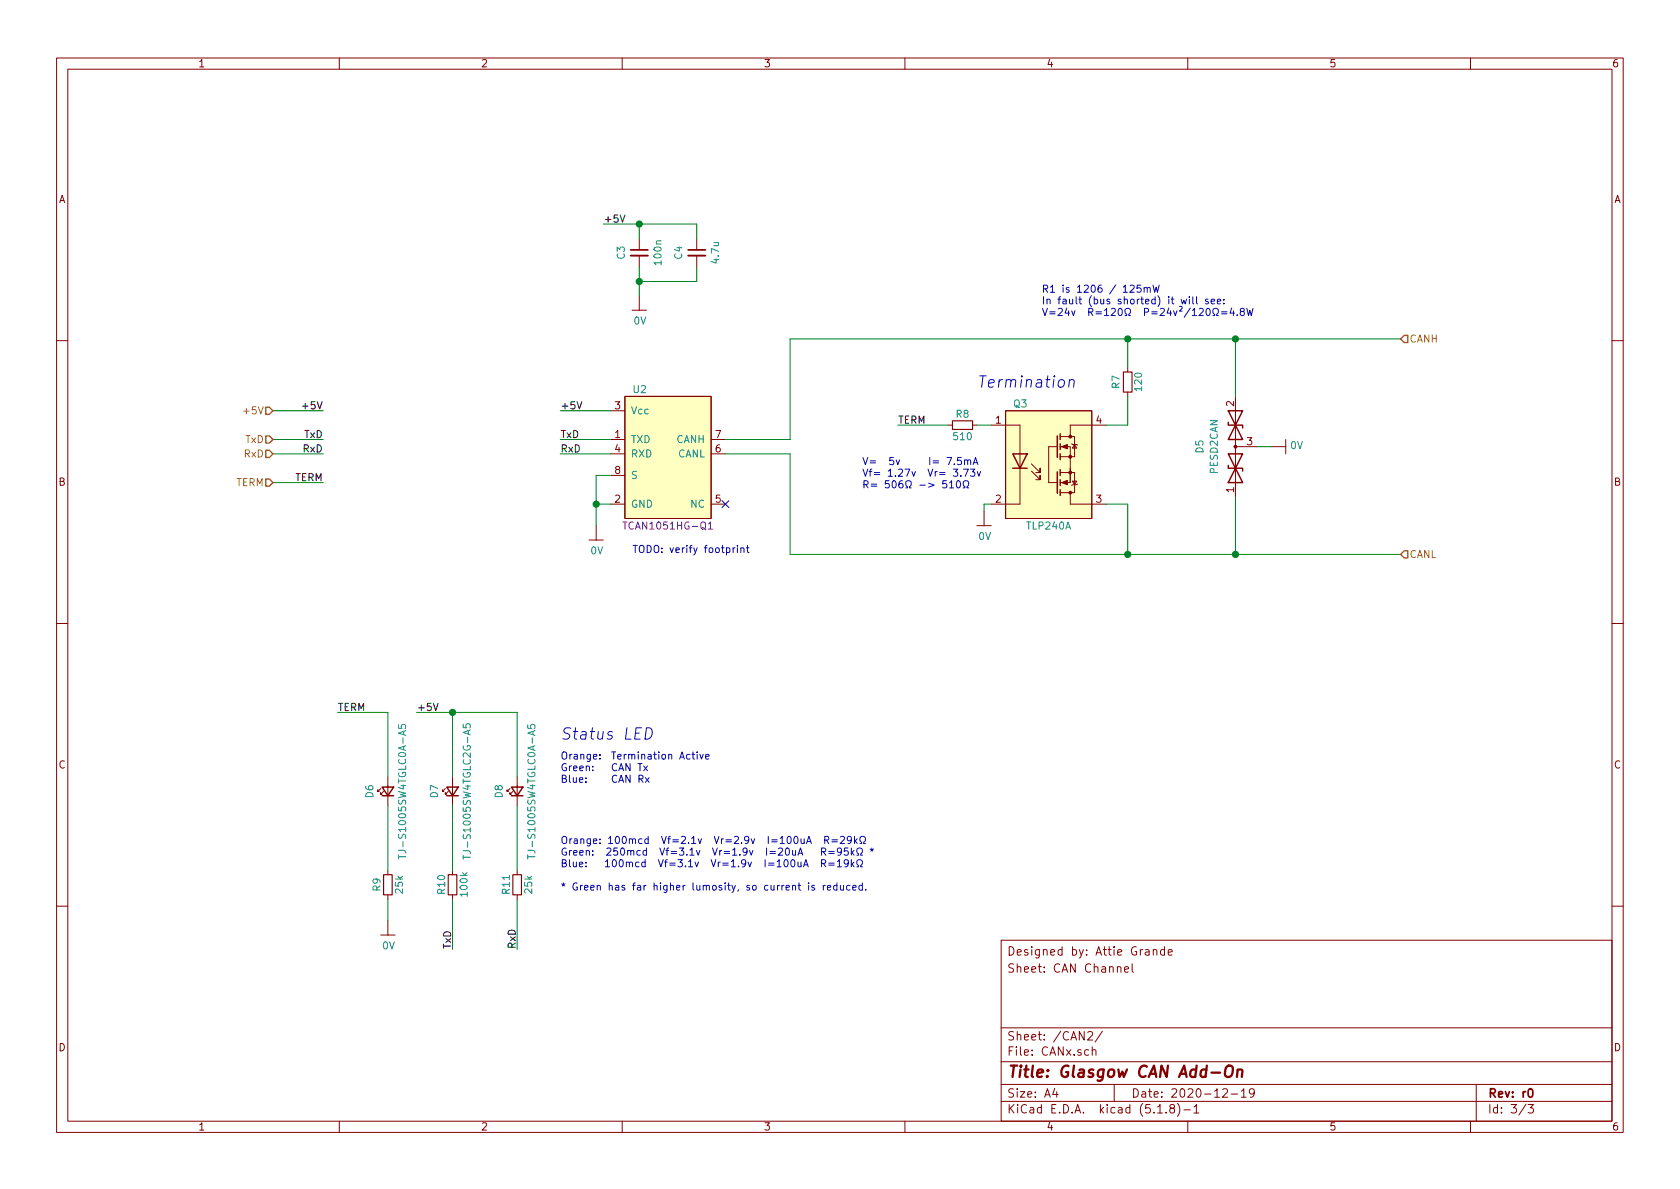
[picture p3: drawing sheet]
<svg xmlns="http://www.w3.org/2000/svg" width="297mm" height="210mm" viewBox="0 0 297 210" stroke-linecap="round" stroke-linejoin="round" font-family="sans-serif">
<g fill="none" stroke="#840000" stroke-width=".18">
<path d="M10 10.3h277v189.9h-277zM12 12.2h273v186.1h-273zM60 10.3v1.9M110 10.3v1.9M160 10.3v1.9M210 10.3v1.9M260 10.3v1.9M111.8 54.9h2.5M113 42.2v2M113 45.2v2M113 52.3v2.6M123.2 42.2v2"/>
<path d="M123.2 45.2v2M10 60.2h2M107.9 77.7h2.6M107.9 72.6h2.6M110.5 70.1h15.2v21.6h-15.2zM125.7 77.7h2.6M167.6 75.2h.8M172 75.2h.7M175.3 75.2h5v13.9h-5M177.8 72.6h15.2v19.1h-15.2zM186.9 79h-1.5v6.3h1.5M187.5 79h1.7v6.3"/>
<path d="M187.5 77.2h2.5v3.6h-2.5M189.5 78.5l.1 .1h.8l.1 .1M190 78.6l.4 .6h-.8zM195.6 75.2h-6.4v2M199.4 65v.8M199.4 69.3v.8M218.4 79h3.8M218.4 70.1v17.8M224.8 79h2.5M227.3 77.7v2.6M285 60.2h2M104.1 95.5h2.6"/>
<path d="M105.4 93v2.5M107.9 89.1h2.6M107.9 80.3h2.6M107.9 84.1h2.6M125.7 89.1h2.6M125.7 80.3h2.6M172.7 93h2.6M174 90.4v2.6M182.4 83.3l1.5 1.5v-.7v.7h-.8M182.4 82l1.5 1.6v-.8v.8h-.8M187.5 83.6h2.5v3.5h-2.5M189.2 82.8v2.5h-1.7"/>
<path d="M189.2 87.1v2h6.4M189.6 85.1h.8l-.4 .6zM190.5 85.6l-.1 .1h-.8l-.1 .1M10 110.3h2M285 110.3h2M67.3 139.4l-.5 .5v-.2v.2h.3M67.8 139.9l-.5 .6v-.3v.3h.3M68.6 137.4v5.1M78.7 139.4l-.5 .5v-.2v.2h.3M79.2 139.9l-.5 .6v-.3v.3h.3M80 137.4v5.1M90.2 139.4l-.5 .5v-.2v.2h.2"/>
<path d="M90.7 139.9l-.5 .6v-.3v.3h.2M91.4 137.4v5.1M68.6 153.9v.8M68.6 158.2v.8M80 153.9v.8M80 158.2v.8M91.4 153.9v.8M91.4 158.2v.8M10 160.2h2M67.3 165.3h2.5M68.6 162.8v2.5M177 166.3h108v32h-108z"/>
<path d="M197.6 171.1v-.1a.37 .37 0 0 1 .6 .1v.8M198.8 171.4l.7-.1v-.3l-.4-.1-.3 .2 .1 .8h.6M200.2 170.4v1.3l.2 .2M202.5 168h.6l.1 .9M203.2 168.3h-.5l-.2 .2 .2 .4 .5-.1M203.9 168h.1a.37 .37 0 0 1 .5 .1v.8M203.9 167.9v1M205.9 168l-.4-.1-.3 .3 .1 .6 .2 .1 .4-.1M205.9 167.4v1.5M206.6 168.4l.7-.1-.1-.3-.4-.1-.2 .2v.7h.6M285 160.2h2M60 198.3v1.9"/>
<path d="M110 198.3v1.9M160 198.3v1.9M177 194.8h108M177 191.8h108M177 187.8h108M177 181.8h108M186.5 192.5l-.4 1h1M186.8 193v1M192.3 182.6l.3-.2h.3l.3 .4-.9 1.1h.9M192.5 185.7l-.5-.1-.2 .3v.6l.2 .1 .5-.1M193.1 185.7h.1a.37 .37 0 0 1 .6 .1v.8M193.1 185.1v1.5"/>
<path d="M194.9 182.3l-1.3 2M197 191.8v3M204.7 196.8h.8M206.2 196.7v.1M207.1 196l-.3-.3 .2-.3a.48 .48 0 0 1 .6 .1l-.1 .4a.52 .52 0 0 0-.6 .2 .52 .52 0 0 0 .1 .6l.4 .1 .2-.1 .1-.4-.3-.3M208.2 195.1a1.71 1.71 0 0 1 0 2.3M209.3 196.3h1.2M210 198.3v1.9M211.1 195.8l.4-.5v1.5M211.1 196.8h.9M216.2 192.7l.2-.2h.4l.2 .5-.9 1h.9M217.7 193.5h1.1"/>
<path d="M219.5 193l.4-.5v1.5M219.5 194h.8M221.8 193.2l-.3 .3h-.3l-.3-.3v-.4l.2-.2 .4-.1 .2 .2a1.13 1.13 0 0 1-.2 1.2l-.4 .1M260 198.3v1.9M261 191.8v6.5M269.8 195.2l-1.2 2M270.2 195.3h.9l-.5 .6 .4 .1v.7l-.2 .1-.6-.1"/>
</g>
<path d="M111.5 44.2h3.1M121.7 44.2h3M270.3 192.7l.4-.2a.94 .94 0 0 1 0 1.5l-.5-.3v-.6z" fill="none" stroke="#840000" stroke-width=".3"/>
<path d="M216.8 188.7a.69 .69 0 0 1 1.2 0 1.49 1.49 0 0 1-.7 1.7l-.5-.1a1.41 1.41 0 0 1 0-1.6zM218.8 189.3a.52 .52 0 0 1 .9 .1l-.1 1M218.8 189.1l-.1 1.3" fill="none" stroke="#840000" stroke-width=".41"/>
<path d="M168.4 74.4h3.6v1.5h-3.6zM198.6 65.8h1.6v3.5h-1.6zM67.8 154.7h1.5v3.5h-1.5zM79.2 154.7h1.6v3.5h-1.6zM90.7 154.7h1.5v3.5h-1.5z" fill="none" stroke="#840000" stroke-width=".2"/>
<g fill="none" stroke="#840000" stroke-width=".25">
<path d="M186.9 77.1v3.8M187.5 76.7v1M187.5 78.5v1M217.2 74.7v.5h2.5v.5M217.2 72.6l2.5 5.1h-2.5l2.5-5.1zM179.1 80.3h2.5l-1.3 2.5zM179.1 82.8h2.5M186.9 83.4v3.8M187.5 80.3v1M187.5 83.1v1M187.5 84.8v1M187.5 86.6v1"/>
<path d="M217.2 82.3v.5h2.5v.5M217.2 80.3l2.5 5h-2.5l2.5-5zM67.6 139.2h2l-1 1.5zM79 139.2h2l-1 1.5zM90.4 139.2h2.1l-1.1 1.5zM67.6 140.7h2M79 140.7h2M90.4 140.7h2.1"/>
</g>
<path d="M70.5 128.2v.6h.6l-.2-.2 .2-.4h.5l.1 .2-.1 .4M81.9 128.1v.6h.6l-.1-.5 .2-.2h.3l.3 .2-.2 .5M93.3 128.2v.6h.6l-.1-.2 .1-.4h.6l.1 .2-.1 .4M70.5 151.1v.8M70.5 151.5h1.2M81.9 151.2v.7M81.9 151.6h1.3M93.3 151.5h1.3M93.3 151.1v.8" fill="none" stroke="#008484" stroke-width=".18"/>
<path d="M111.5 45.2h3.1M121.7 45.2h3" fill="none" stroke="#840000" stroke-width=".33"/>
<g fill="#ffffc2" stroke="#ffffc2" stroke-width=".18">
<path d="M177.8 72.6h15.2v19.1h-15.2z"/>
<path d="M110.5 70.1h15.2v21.6h-15.2z"/>
</g>
<g fill="#840000" stroke="#840000" stroke-width=".18">
<path d="M187.7 85.3l1-.3v.7z"/>
<path d="M187.7 79l1-.4v.8z"/>
<circle cx="189.2" cy="87.1" r=".25"/>
<circle cx="189.2" cy="83.6" r=".25"/>
<circle cx="189.2" cy="80.8" r=".25"/>
<circle cx="189.2" cy="77.2" r=".25"/>
<circle cx="218.4" cy="79" r=".25"/>
</g>
<path d="M110.1 92.3h.7M125.2 92.7l.4-.4v1.3M125.2 93.6h.8" fill="none" stroke="#840084" stroke-width=".18"/>
<g fill="none" stroke="#008400" stroke-width=".18">
<path d="M106.7 39.6h16.5v2.6M113 39.6v2.6M113 47.2v5.1M123.2 47.2v2.6h-10.2M199.4 59.9v5.1M218.4 59.9v10.2M247.6 59.9h-107.9v17.8h-11.4M48.3 77.7h8.8M48.3 72.6h8.8M99.1 77.7h8.8M99.1 72.6h8.8M158.7 75.2h8.9"/>
<path d="M172.7 75.2h2.6M199.4 70.1v5.1h-3.8M222.2 79h2.6M48.3 80.3h8.8M48.3 85.3h8.8M99.1 80.3h8.8M105.4 89.1h2.5M107.9 84.1h-2.5v8.9M128.3 80.3h11.4v17.7h107.9M175.3 89.1h-1.3v1.3M195.6 89.1h3.8v8.9M218.4 87.9v10.1"/>
<path d="M59.7 126h8.9v11.4M73.7 126h17.7v11.4M80 126v11.4M68.6 142.5v11.4M68.6 159v3.8M80 142.5v11.4M80 159v8.9M91.4 142.5v11.4M91.4 159v8.9"/>
</g>
<path d="M248.3 59.3h.6v1.3h-.6l-.7-.7zM47 79.6h.6l.7 .7-.7 .6h-.6zM47 77.1h.6l.7 .6-.7 .7h-.6zM47 72h.6l.7 .6-.7 .7h-.6zM47 84.7h.6l.7 .6-.7 .7h-.6zM248.3 97.4h.6v1.3h-.6l-.7-.7z" fill="none" stroke="#848400" stroke-width=".25"/>
<path d="M109.7 38l.4 1.3 .4-1.3M102 71l.4 1.3 .5-1.3M76.6 124.4l.4 1.2 .5-1.2" fill="none" stroke="#000" stroke-width=".18"/>
<g fill="none" stroke="#0000c2" stroke-width=".18">
<path d="M201.7 50.4h-.6l-.1 .6 .2-.1 .5 .1v.6l-.2 .1-.5-.1M202.3 51l.2-.2 .3 .1v.8M202.3 50.8v.9M202.8 51l.2-.2 .3 .1 .1 .8M203.9 50.4l.3 1.3 .2-.9 .2 .9 .4-1.3M208.8 52.9l.3 .8 .2-.6 .2 .6 .3-.8M210.3 52.5v.1M210.3 52.9v.8M210.8 55.8h.8M210.9 52.5v1.1l.2 .1M211.6 52.5v1.1l.1 .1M212 54.7l.5-.2 .3 .4-.1 .2-.7 .7h.8"/>
<path d="M213.4 54.7l.1-.2a.67 .67 0 0 1 .5 .7 .67 .67 0 0 1-.5 .6l-.3-.5zM213.6 53l-.3-.1-.2 .2 .1 .2 .4 .1v.3h-.5M214.1 53.3l.7-.1-.1-.2-.4-.1-.2 .2 .1 .6h.5M214.5 55.8h.3v-.2a.54 .54 0 0 1-.3-.8 .54 .54 0 0 1 .7-.2 .59 .59 0 0 1-.1 1v.2h.3M215.2 53.3l.6-.1v-.2l-.4-.1-.2 .2 .1 .6h.5M216 55.1h.9M216 55.5h.9M216.4 53.6v.1M216.4 53v.1M217.8 54.5l-.3 .9h.8M218.1 55v.8M218.7 55.7v.1"/>
<path d="M219.5 55.1l-.2-.3 .2-.3h.3l.2 .2v.3l-.6 .1-.1 .2v.3l.2 .2h.3l.2-.2v-.4l-.2-.1M220.4 54.5l.4 1.3 .2-.9 .2 .9 .3-1.3M189.1 67.3a.5 .5 0 0 1 .8 .1l-.1 1.1M189.1 67.1l-.1 1.4M129.6 96.9v.8M130 96.9h-.3l-.1 .2M130.4 96.4v.2M130.4 96.9v.8M131 97l.2-.1h.3v.8M131 96.9v.8M132 96.9h.4M132.2 96.4v1.1l.2 .2"/>
<path d="M158.4 81.3l.3 .9 .4-.9M164.2 85.4l1 .4-1 .4M164.4 80.9v1.3M165 81.5h.9M165 81.9h.9M167.3 85h-.6v.6l.5-.1 .2 .2v.3l-.2 .3-.5-.1M167.4 80.9h.8l-.5 1.3M167.9 85.4l.3-.4v1.3M167.9 86.3h.7M168.6 83h.7l-.4 .4 .4 .2v.4l-.2 .2-.5-.1M168.7 82v.2M169.2 85.1l.2-.1a.67 .67 0 0 1 .4 .6 .67 .67 0 0 1-.4 .7l-.3-.5z"/>
<path d="M169.9 84.1v.1M170 80.9h-.7v.6l.2-.1 .5 .1v.5l-.3 .2-.4-.2M170.3 86.3h.3v-.3a.54 .54 0 0 1-.3-.7 .54 .54 0 0 1 .8-.2 .59 .59 0 0 1-.1 .9v.3h.3M170.4 83h.8l-.5 1.2M170.5 81.5l.2-.2 .3 .1 .1 .8M170.5 81.3v.9M171.1 81.5l.2-.2 .3 .1v.8M171.6 83h.8l-.5 .4 .4 .2 .1 .4-.3 .2-.5-.1M172.1 82.2l.4-1.3 .4 1.3M172.2 81.8h.6M172.8 83.4l.3 .8 .3-.8M103.6 138.2v.1"/>
<path d="M103.6 137.6v.1M106.1 134.1v.1M106.1 133.4v.2M114.3 128.7h.5a1.09 1.09 0 0 1 .5 1.1 1.09 1.09 0 0 1-.8 .9h-.5zM123.3 133v.1M123.3 133.4v.8M123.7 133.4l.3 .8 .3-.8M124.8 133.8l.6-.1-.1-.3h-.4l-.1 .2v.6h.5M103.6 153.2v.1M103.6 152.5v.1M140 152.1l.1-.1a.69 .69 0 0 1 .5 .6 .69 .69 0 0 1-.5 .7l-.2-.2-.1-.3zM140.5 148l.2-.1a.67 .67 0 0 1 .4 .6 .67 .67 0 0 1-.4 .7l-.3-.5z"/>
<path d="M141.1 151.2l.4-1.2 .4 1.2M141.1 152.4v.8l.4 .1 .1-.1M141.2 150.9h.6M141.6 148.3l.1 .8 .3 .1 .2-.2M141.6 152.4v.9M142.1 153.3l.4-1.3 .4 1.3M142.2 148.3v.9M142.2 152.9h.6M142.6 149.2l.4-1.3 .5 1.3M142.7 148.8h.6M143 156.1v.2M143 156.6v.8"/>
<path d="M144 156.6h-.3l-.2 .1 .1 .2 .4 .1v.3h-.5M145.3 150.6h.6l.1-.2-.1-.3-.2-.1h-.4v1.2M145.3 152.7l.6-.1 .1-.2-.1-.3-.2-.1h-.4v1.3M145.6 150.6l.4 .6M145.6 152.7l.4 .6M145.6 156.6v.8M145.8 148.6l.7-.1v-.5l-.2-.1h-.5v1.3M145.9 156.6l-.3 .2M146.1 148.6l.4 .6M146.3 157l.6-.1-.1-.3h-.3l-.2 .1 .1 .6h.4M146.5 150.6h1M146.5 150.9h1"/>
<path d="M146.5 152.6h1M146.5 153h1M147.1 148.5h1M147.1 148.9h1M148 156.6h-.4l-.2 .2 .1 .5h.5M148 156.1v1.3M148.1 152.4l.3-.4v1.3M148.1 153.3h.7M148.6 148l.5-.1 .2 .4-.8 .9h.8M148.6 156.6v.7l.3 .1 .2-.1M148.8 150.5l-.3 .2h-.3l-.1-.2v-.4l.2-.1h.2l.3 .2a.97 .97 0 0 1-.3 1h-.3M149.1 156.6v.8"/>
<path d="M149.9 150h-.6v.6l.1-.2 .5 .2v.5l-.2 .1-.4-.1M150 152.6l-.3 .2-.3-.1-.1-.1v-.3l.2-.3h.2l.3 .3a.88 .88 0 0 1-.3 .9l-.3 .1M150.3 156.6h-.4l-.2 .2 .1 .5h.5M150.5 148.5l-.2 .2h-.3l-.2-.2 .1-.5 .1-.1h.3l.2 .3a.97 .97 0 0 1-.2 .9l-.4 .1M150.5 150v1.2M150.5 152v1.3M150.6 150.7l.4 .5M150.6 152.8l.4 .5M150.8 157l.6-.1-.1-.3h-.3l-.2 .1v.6h.5M151 150.4l-.5 .5M151 152.4l-.5 .5M151.1 147.9v1.3"/>
<path d="M151.2 148.7l.4 .5M151.5 151.2h.3v-.2a.55 .55 0 0 1-.3-.8 .55 .55 0 0 1 .9-.1 .6 .6 0 0 1-.2 .9v.2h.3M151.5 153.3h.3v-.2a.55 .55 0 0 1-.3-.9 .55 .55 0 0 1 .9 0 .6 .6 0 0 1-.2 .9v.2h.3M151.6 148.3l-.5 .5M152 149.2h.3v-.3a.54 .54 0 0 1-.2-.7 .54 .54 0 0 1 .7-.2 .59 .59 0 0 1-.1 .9v.3h.3M152.5 156.6h-.4l-.2 .2 .1 .5h.5M152.5 156.1v1.3M153.1 157.3v.1M153.8 150.1l.4 .2 .3-.2M154 150.5l.2-.2 .1 .2M154.2 150v.3"/>
</g>
<g fill="#008400" stroke="#008400" stroke-width=".25">
<circle cx="199.4" cy="59.9" r=".51"/>
<circle cx="199.4" cy="98" r=".51"/>
<circle cx="113" cy="39.6" r=".51"/>
<circle cx="218.4" cy="59.9" r=".51"/>
<circle cx="80" cy="126" r=".51"/>
<circle cx="218.4" cy="98" r=".51"/>
<circle cx="113" cy="49.8" r=".51"/>
<circle cx="105.4" cy="89.1" r=".51"/>
</g>
<path d="M127.7 88.5l1.2 1.3M128.9 88.5l-1.2 1.3" fill="none" stroke="#000084" stroke-width=".18"/>
<g font-size="2.8" fill="#0000c2">
<text x="172.7" y="68.6">Termination</text>
<text x="99.1" y="130.8">Status LED</text>
</g>
<text font-size="2.8" fill="#840000" x="178" y="190.5">Title: Glasgow CAN Add-On</text>
<g font-size="2.1" fill="#840000">
<text x="178" y="172">Sheet: CAN Channel</text>
<text x="178" y="169">Designed by: Attie Grande</text>
<text x="178" y="184">Sheet: /CAN2/</text>
<text x="178" y="186.7">File: CANx.sch</text>
<text x="178" y="196.9">KiCad E.D.A. kicad (5.1.8)-1</text>
<text x="178" y="194.1">Size: A4</text>
<text x="200" y="194.1">Date: 2020-12-19</text>
<text x="263" y="194.1">Rev: r0</text>
<text x="263" y="196.9">Id: 3/3</text>
</g>
<g font-size="1.8" fill="#840000">
<text x="35" y="11.9">1</text>
<text x="85" y="11.9">2</text>
<text x="135" y="11.9">3</text>
<text x="185" y="11.9">4</text>
<text x="235" y="11.9">5</text>
<text x="285" y="11.9">6</text>
<text x="10.4" y="35.9">A</text>
<text x="285.4" y="35.9">A</text>
<text x="218.2" y="71.9" transform="rotate(-90 218.2 71.9)">2</text>
<text x="108.7" y="77.5">1</text>
<text x="108.7" y="72.4">3</text>
<text x="126.5" y="77.5">7</text>
<text x="176" y="74.9">1</text>
<text x="193.8" y="74.9">4</text>
<text x="108.7" y="80">4</text>
<text x="108.7" y="83.8">8</text>
<text x="126.5" y="80">6</text>
<text x="220.5" y="78.7">3</text>
<text x="10.4" y="85.9">B</text>
<text x="108.7" y="88.9">2</text>
<text x="126.5" y="88.9">5</text>
<text x="176" y="88.9">2</text>
<text x="193.8" y="88.9">3</text>
<text x="218.2" y="87.1" transform="rotate(-90 218.2 87.1)">1</text>
<text x="285.4" y="85.9">B</text>
<text x="10.4" y="135.9">C</text>
<text x="285.4" y="135.9">C</text>
<text x="10.4" y="185.9">D</text>
<text x="285.4" y="185.9">D</text>
<text x="35" y="199.9">1</text>
<text x="85" y="199.9">2</text>
<text x="135" y="199.9">3</text>
<text x="185" y="199.9">4</text>
<text x="235" y="199.9">5</text>
<text x="285" y="199.9">6</text>
</g>
<g font-size="1.8">
<text x="106.7" y="39.4">+5V</text>
<text x="53.8" y="77.5">TxD</text>
<text x="53.9" y="72.4">+5V</text>
<text x="99.1" y="72.4">+5V</text>
<text x="99.1" y="77.5">TxD</text>
<text x="158.7" y="74.9">TERM</text>
<text x="53.6" y="80">RxD</text>
<text x="99.1" y="80">RxD</text>
<text x="52.1" y="85.1">TERM</text>
<text x="59.7" y="125.7">TERM</text>
<text x="73.7" y="125.7">+5V</text>
<text x="79.8" y="167.9" transform="rotate(-90 79.8 167.9)">TxD</text>
<text x="91.2" y="167.9" transform="rotate(-90 91.2 167.9)">RxD</text>
</g>
<g font-size="1.8" fill="#008484">
<text x="110.5" y="45.8" transform="rotate(-90 110.5 45.8)">C3</text>
<text x="117" y="46.7" transform="rotate(-90 117 46.7)">100n</text>
<text x="120.6" y="45.8" transform="rotate(-90 120.6 45.8)">C4</text>
<text x="127.1" y="46.5" transform="rotate(-90 127.1 46.5)">4.7u</text>
<text x="112.1" y="57.4">0V</text>
<text x="112" y="69.5">U2</text>
<text x="198" y="68.7" transform="rotate(-90 198 68.7)">R7</text>
<text x="201.9" y="69" transform="rotate(-90 201.9 69)">120</text>
<text x="111.5" y="73.3">Vcc</text>
<text x="168.7" y="77.8">510</text>
<text x="169.1" y="73.9">R8</text>
<text x="179.2" y="72.1">Q3</text>
<text x="111.5" y="78.4">TXD</text>
<text x="111.5" y="80.9">RXD</text>
<text x="119.6" y="78.4">CANH</text>
<text x="119.8" y="80.9">CANL</text>
<text x="212.8" y="80.1" transform="rotate(-90 212.8 80.1)">D5</text>
<text x="215.3" y="83.8" transform="rotate(-90 215.3 83.8)">PESD2CAN</text>
<text x="228.2" y="79.4">0V</text>
<text x="111.5" y="89.8">GND</text>
<text x="111.5" y="84.7">S</text>
<text x="122.1" y="89.8">NC</text>
<text x="173.1" y="95.5">0V</text>
<text x="181.6" y="93.6">TLP240A</text>
<text x="104.5" y="98">0V</text>
<text x="66" y="141.1" transform="rotate(-90 66 141.1)">D6</text>
<text x="77.4" y="141.1" transform="rotate(-90 77.4 141.1)">D7</text>
<text x="88.9" y="141.1" transform="rotate(-90 88.9 141.1)">D8</text>
<text x="71.8" y="150.7" transform="rotate(-90 71.8 150.7)">TJ-S1005SW4TGLC0A-A5</text>
<text x="83.2" y="150.7" transform="rotate(-90 83.2 150.7)">TJ-S1005SW4TGLC2G-A5</text>
<text x="94.7" y="150.7" transform="rotate(-90 94.7 150.7)">TJ-S1005SW4TGLC0A-A5</text>
<text x="67.3" y="157.6" transform="rotate(-90 67.3 157.6)">R9</text>
<text x="71.2" y="157.9" transform="rotate(-90 71.2 157.9)">25k</text>
<text x="78.7" y="158.1" transform="rotate(-90 78.7 158.1)">R10</text>
<text x="82.7" y="158.4" transform="rotate(-90 82.7 158.4)">100k</text>
<text x="90.1" y="158.1" transform="rotate(-90 90.1 158.1)">R11</text>
<text x="94.1" y="157.9" transform="rotate(-90 94.1 157.9)">25k</text>
<text x="67.6" y="167.9">0V</text>
</g>
<g font-size="1.8" fill="#0000c2">
<text x="184.1" y="51.8">R1 is 1206 / 125mW</text>
<text x="184.1" y="53.8">In fault (bus shorted) it will see:</text>
<text x="184.1" y="55.9">V=24v R=120 P=24v²/120=4.8W</text>
<text x="152.4" y="82.2">V= 5v</text>
<text x="152.4" y="84.3">Vf= 1.27v Vr= 3.73v</text>
<text x="152.4" y="86.4">R= 506 -&gt; 510</text>
<text x="111.8" y="97.8">TODO: verify footprint</text>
<text x="99.1" y="134.3">Orange:</text>
<text x="99.1" y="136.4">Green:</text>
<text x="107.9" y="134.3">Termination Active</text>
<text x="107.9" y="136.4">CAN Tx</text>
<text x="99.1" y="138.4">Blue:</text>
<text x="107.9" y="138.4">CAN Rx</text>
<text x="99.1" y="149.2">Orange: 100mcd Vf=2.1v Vr=2.9v I=100uA R=29k</text>
<text x="99.1" y="151.3">Green: 250mcd Vf=3.1v Vr=1.9v I=20uA</text>
<text x="99.1" y="153.4">Blue:</text>
<text x="104.6" y="153.4">100mcd Vf=3.1v Vr=1.9v I=100uA R=19k</text>
<text x="134" y="151.3">R=95k *</text>
<text x="99.1" y="157.5">* Green has far higher lumosity, so current is reduced.</text>
</g>
<g font-size="1.8" fill="#848400">
<text x="249.2" y="60.6">CANH</text>
<text x="43.5" y="73.3">+5V</text>
<text x="43.2" y="80.9">RxD</text>
<text x="43.4" y="78.4">TxD</text>
<text x="41.7" y="86">TERM</text>
<text x="249.2" y="98.7">CANL</text>
</g>
<text font-size="1.8" fill="#840084" x="110.9" y="93.6">TCAN1051HG-Q1</text>
</svg>
